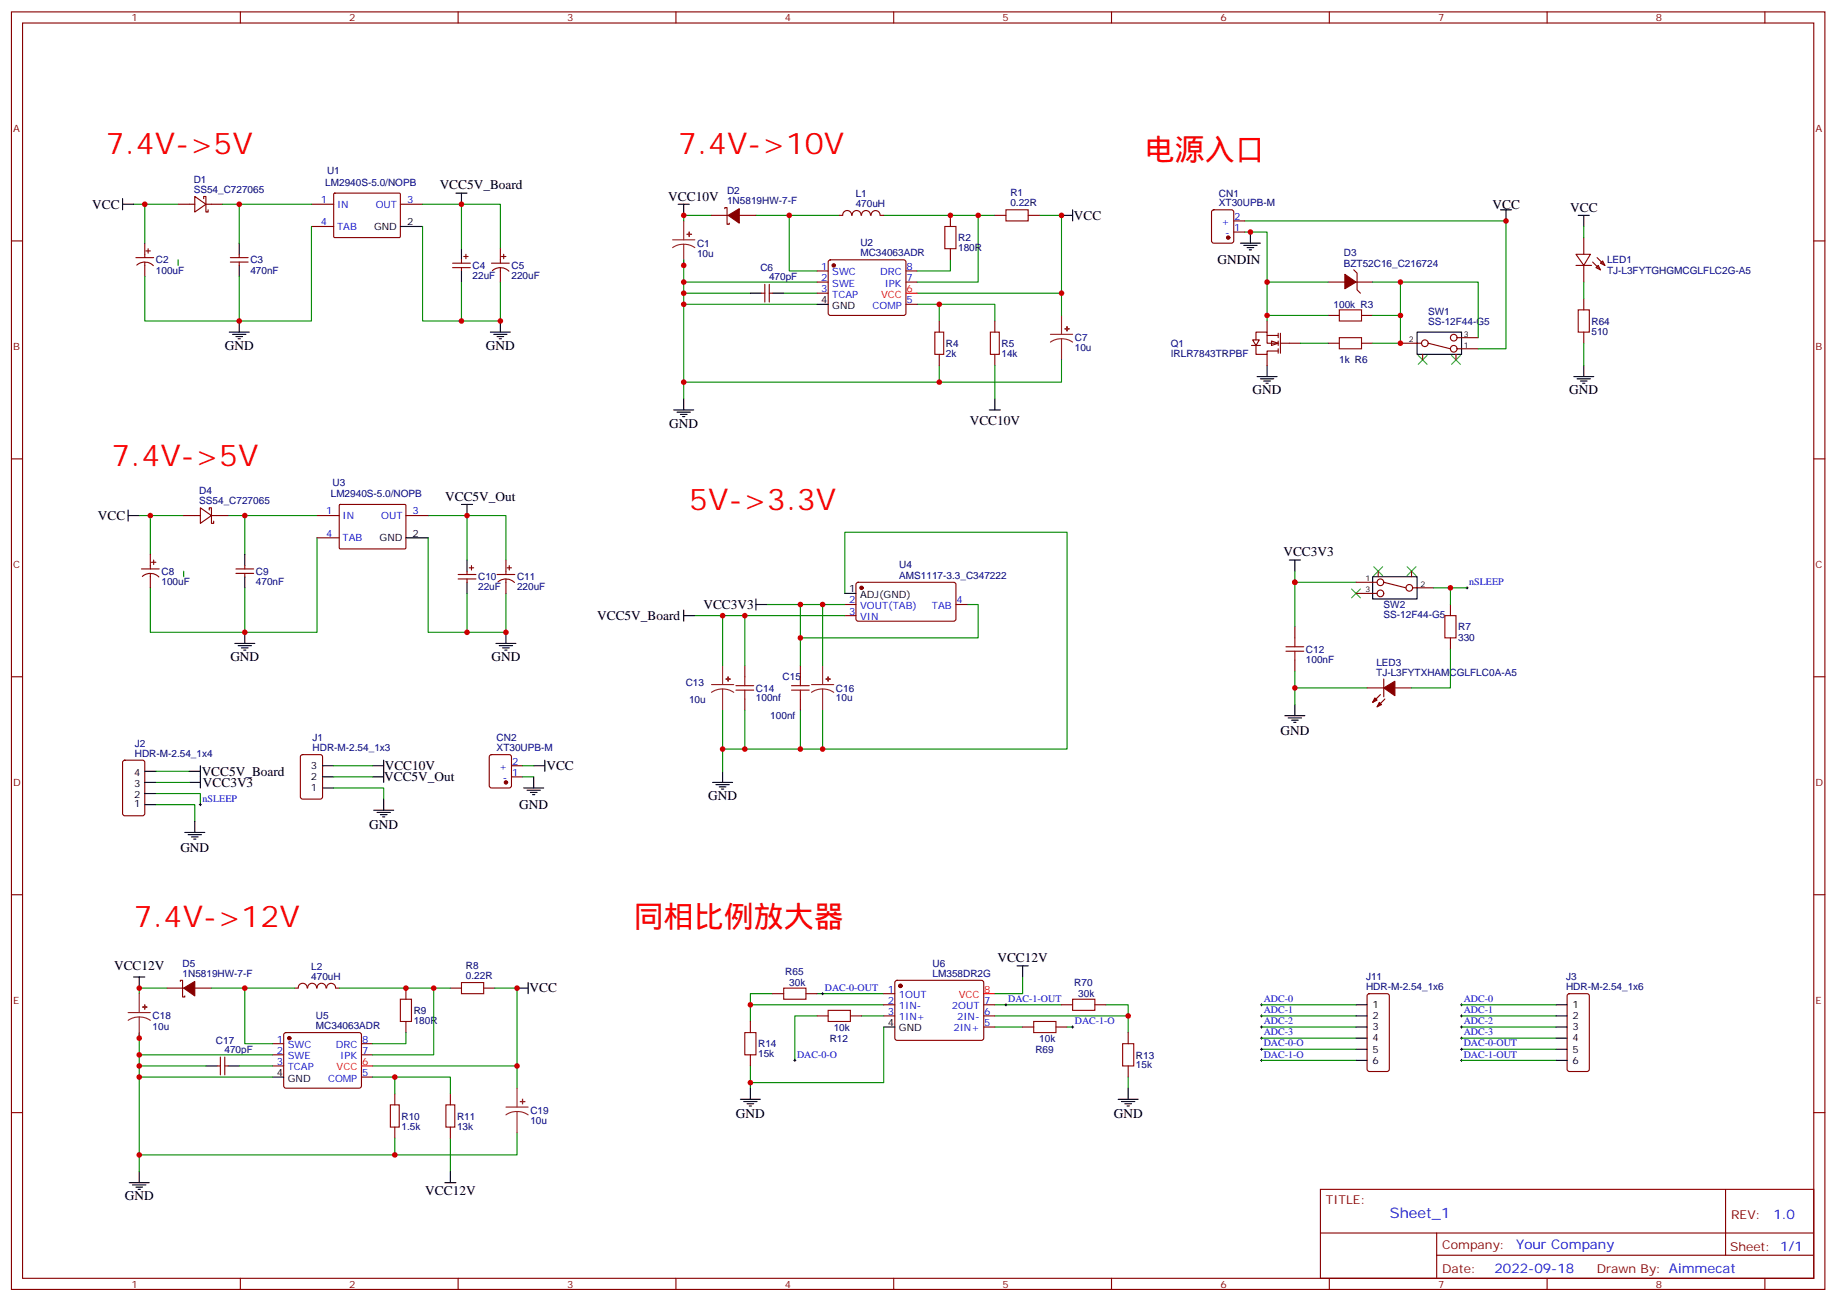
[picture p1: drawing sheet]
<svg xmlns="http://www.w3.org/2000/svg" width="583mm" height="413mm" viewBox="0 0 583 413" stroke-linecap="round" stroke-linejoin="round" font-family="sans-serif">
<g fill="none" stroke="#870000" stroke-width=".35">
<path d="M3.6 3.8h575.8v405.3h-575.8zM7.2 7.3h568.6v398.3h-568.6zM76.3 3.8v3.5M145.5 3.8v3.5M214.6 3.8v3.5M283.7 3.8v3.5M352.9 3.8v3.5M422 3.8v3.5M491.2 3.8v3.5M560.3 3.8v3.5M3.6 76.4h3.6M46 77.2v4.5"/>
<path d="M46.3 79.6h1.4M47 78.9v1.4M56.6 64.8h5.2M61.8 62.3l3.6 2.5-3.6 2.5zM64.7 63v-.7h.7v5h.7v-.7M65.4 64.8h5.3M98.9 64.8h7M98.9 71.9h7M106 61.5l.3-.2h20.6l.2 .3-.1 13.6-.2 .2-20.7-.1-.2-.3zM127.1 64.8h7.1M158.9 78.9v4.6M225.9 68.3h5.3"/>
<path d="M230.1 66.2v-.3h.7v5.3h.7v-.4M234.7 68.3h5.3M266.5 68.3h1M267.6 68.3a1.41 1.41 0 0 1 1.4-1.5 1.41 1.41 0 0 1 1.4 1.5M270.5 68.3a1.41 1.41 0 0 1 1.4-1.5 1.41 1.41 0 0 1 1.5 1.5M273.5 68.3a1.41 1.41 0 0 1 1.4-1.5 1.41 1.41 0 0 1 1.4 1.5M276.6 68.3a1.41 1.41 0 0 1 1.4-1.5 1.41 1.41 0 0 1 1.4 1.5M279.5 68.3h1.1M301.7 68.3v3.6M301.7 78.9v3.5M315.8 68.3h3.6M326.4 68.3h3.6"/>
<path d="M575.8 76.4h3.6M43.1 81.7h5.7M43.4 84.1a3.8 3.8 0 0 1 5.3 .2M46 83.1v4.6M73.1 83.1h5.7M73.1 81.7h5.7M76 80.7v1M76 83.1v1.1M143.7 83.5h5.6M143.7 84.9h5.6M146.5 82.4v1.1M146.5 84.9v1.1"/>
<path d="M147.2 81.4h1.4M147.9 80.7v1.4M156 83.5h5.7M156.3 85.9a3.8 3.8 0 0 1 5.3 .1M158.9 84.9v4.6M159.2 81.4h1.4M159.9 80.7v1.4M241.8 93h1M242.8 90.2v5.6M244.2 90.2v5.6M244.2 93h1.1M259.4 93h3.5"/>
<path d="M259.4 86h3.5M259.4 89.5h3.5M263.2 82.7l.4-.3h23.3l.5 .3 .2 .4v16.6l-.7 .4-23.5-.1-.5-.6v-16.3zM287.6 86h3.5M287.6 89.5h3.5M287.6 96.6h3.5M421.7 89.5h5.3M429.8 85.6l1 1.1v5.3l1.1 1M430.5 89.5h5.3M298.2 101.8v3.6M298.2 112.4v3.6M315.8 101.8v3.6"/>
<path d="M315.8 112.4v3.6M444.6 108.9h6.7M451.7 112.4v1.8M453.4 108.9l7.1 1.8M462.2 112.4v1.8M462.6 107.1h6.7M462.6 110.7h6.7M3.6 145.6h3.6M575.8 145.6h3.6M47.7 175.9v4.6M48.1 178.4h1.4M48.8 177.7v1.4"/>
<path d="M58.3 163.6h5.3M63.6 161.1l3.5 2.5-3.5 2.5zM66.4 161.8v-.7h.7v5h.7v-.8M67.1 163.6h5.3M77.7 179.5v1M100.6 163.6h7.1M100.6 170.6h7.1M107.8 160.2l.3-.1h20.6l.2 .3-.1 13.6-.3 .2-20.6-.1-.2-.3zM128.9 163.6h7M149.7 179.5v1.4M160.6 177.7v4.6M161.7 179.5v1.4"/>
<path d="M44.9 180.5h5.7M45.2 182.9a3.8 3.8 0 0 1 5.2 .2M47.7 181.9v4.6M74.9 180.5h5.6M74.9 181.9h5.6M77.7 181.9v1.1M145.5 182.3h5.6M145.5 183.7h5.6M148.3 181.2v1.1M148.3 183.7v1M149 180.2h1.4M157.8 182.3h5.6"/>
<path d="M158.1 184.7a3.8 3.8 0 0 1 5.2 .1M160.6 183.7v4.6M161 180.2h1.4M268.2 191.8h3.5M268.2 195.3h3.5M272 185l.5-.3 30.6 .1 .4 .7-.1 11.2-.6 .4-30.6-.1-.5-.6v-10.9zM303.5 191.8h3.5M3.6 214.7h3.6M236.5 211.2v3.5M254.1 211.2v3.5M575.8 214.7h3.6M95.6 239.6l.5-.2h5.6l.7 .5v12.9l-.5 .7h-5.8l-.7-.4v-13z"/>
<path d="M236.5 221.8v3.5M254.1 221.8v3.5M3.6 283.9h3.6M575.8 283.9h3.6M3.6 353h3.6M575.8 353h3.6M419.2 377.4h156.6v28.2h-156.6zM547.8 377.4v20.9M419.2 391.2h156.5M456.1 398.3h119.6M456.1 391.2v14.1M76.3 405.6v3.5"/>
<path d="M145.5 405.6v3.5M214.6 405.6v3.5M283.7 405.6v3.5M352.9 405.6v3.5M422 405.6v3.5M491.2 405.6v3.5M560.3 405.6v3.5"/>
<circle cx="452.4" cy="108.9" r="1.06"/>
<circle cx="461.5" cy="110.7" r="1.06"/>
<circle cx="461.5" cy="107.1" r="1.06"/>
</g>
<g fill="none" stroke="#8c2424" stroke-width=".35">
<path d="M213.5 76.1h7.1M217.1 77.5l-1.9 .2-1.7 .9M217.1 77.5l1.8 .2 1.7 .9M217.1 70.1v6M217.1 77.5v6.7M333.5 106.1h7M337 107.5l-1.8 .2-1.7 .8M337 107.5l1.9 .2 1.6 .8M337 100.1v6M337 107.5v6.7M225.9 217.2h7M229.4 218.6l-1.8 .3-1.7 .8"/>
<path d="M229.4 218.6l1.9 .3 1.6 .8M229.4 211.2v6M229.4 218.6v6.7M257.6 217.2h7.1M261.2 218.6l-1.9 .3-1.7 .8M261.2 218.6l1.8 .3 1.7 .8M261.2 211.2v6M261.2 218.6v6.7"/>
</g>
<g fill="#8c2424" stroke="#8c2424" stroke-width=".35">
<path d="M230.5 215.4l1.4 .1z"/>
<path d="M231.1 214.7l.1 1.4z"/>
<path d="M262.2 215.4l1.4 .1z"/>
<path d="M262.9 214.7v1.4z"/>
<path d="M338.1 104.3l1.4 .1z"/>
<path d="M338.7 103.6l.1 1.4z"/>
<path d="M218.1 74.3l1.4 .1z"/>
<path d="M218.8 73.6v1.4z"/>
</g>
<g fill="none" stroke="#008700" stroke-width=".35">
<path d="M42.4 64.8h14.2M46 64.8v12.4M70.7 64.8h5.3M98.9 64.8h-22.9v12.4M98.9 71.9v29.9h-52.9v-14.1M134.2 64.8h12.3v14.1M134.2 71.9v29.9h24.7v-12.3M146.5 64.8h12.4v14.1M225.9 68.3h-8.8v1.8M240 68.3h26.5M250.6 68.3v17.7h8.8M280.6 68.3h35.2"/>
<path d="M310.6 68.3v21.2h-19.5M330 68.3h7v24.7M56.6 82.4v1.8M76 87.7v14.1M146.5 89.5v12.3M217.1 93v3.6h42.3M217.1 89.5v3.5h21.1M217.1 82.4v7.1h42.3M217.1 96.6v29.9M248.8 93h10.6M291.1 96.6h7.1v5.2M291.1 93h45.9v7.1"/>
<path d="M298.2 96.6h17.6v5.2M301.7 82.4v3.6h-10.6M298.2 116v5.2M315.8 116v10.5M337 114.2v7h-119.9M44.2 163.6h14.1M47.7 163.6v12.3M72.4 163.6h5.3M100.6 170.6v30h-52.9v-14.1M100.6 163.6h-22.9v12.3M135.9 170.6v30h24.7v-12.3M135.9 163.6h12.4v14.1"/>
<path d="M148.3 163.6h12.3v14.1M58.3 181.2v1.8M77.7 186.5v14.1M148.3 188.3v12.3M220.6 195.3h47.6M229.4 195.3v15.9M236.5 195.3v15.9M243.5 191.8h24.7M254.1 191.8v19.4M261.2 191.8v19.4M268.2 188.3v-19.4h70.6v68.8h-109.4M307 191.8h3.6v10.6h-56.5"/>
<path d="M229.4 225.3v19.4M236.5 225.3v12.4M254.1 225.3v12.4M261.2 225.3v12.4M105.9 250h15.9v3.5M105.9 243h12.4M105.9 246.5h12.4"/>
</g>
<path d="M300 71.9h3.5v7h-3.5zM319.4 66.6h7v3.5h-7zM296.8 105.4h2.8v7h-2.8zM314.4 105.4h2.9v7h-2.9zM233.6 219h5.7M233.6 217.6h5.7M236.5 214.7v2.9M236.5 219v2.8M251.3 219h5.6M251.3 217.6h5.6M254.1 214.7v2.9M254.1 219v2.8" fill="none" stroke="#a10000" stroke-width=".35"/>
<g fill="#870000" stroke="#870000" stroke-width=".35">
<path d="M231.2 68.3l3.5-2.1v4.6z"/>
<path d="M427 87l3.5 2.5-3.5 2.1z"/>
<circle cx="273.5" cy="186.5" r=".53"/>
<circle cx="264.7" cy="84.2" r=".53"/>
</g>
<g fill="none" stroke="#000" stroke-width=".35">
<path d="M38.9 64.8h3.5M38.9 63v3.6M76 77.2v3.5M127.1 71.9h7.1M144.7 61.3h3.6M146.5 61.3v3.5M146.5 78.9v3.5M215.3 64.8h3.5M217.1 64.8v3.5M337 68.3h3.5M340.5 66.6v3.5M476.4 66.6h3.5"/>
<path d="M478.1 66.6v3.5M76 84.2v3.5M146.5 86v3.5M238.2 93h3.6M245.3 93h3.5M259.4 96.6h3.5M72.8 105.4h6.3M73.8 106.1h4.3M74.9 106.8h2.1M75.6 107.5h.7M76 101.8v3.6M155.7 105.4h6.3"/>
<path d="M156.7 106.1h4.3M157.8 106.8h2.1M158.5 107.5h.7M158.9 101.8v3.6M399.1 119.5h6.3M402.3 116v3.5M449.9 105.4h14.1v7h-14.1zM213.9 130.1h6.3M214.9 130.8h4.3M216 131.5h2.1M216.7 132.2h.7M217.1 126.5v3.6"/>
<path d="M314.1 130.1h3.5M315.8 126.5v3.6M400.2 120.2h4.2M401.2 120.9h2.1M401.9 121.6h.7M40.7 163.6h3.5M40.7 161.8v3.5M77.7 175.9v3.6M128.9 170.6h7M146.5 160.1h3.5M148.3 160.1v3.5M148.3 177.7v3.5"/>
<path d="M77.7 183v3.5M148.3 184.7v3.6M217.1 195.3h3.5M217.1 193.6v3.5M240 191.8h3.5M240 190v3.6M268.2 188.3h3.5M74.5 204.2h6.4M75.6 204.9h4.2M76.7 205.6h2.1M77.4 206.3h.7M77.7 200.6v3.6"/>
<path d="M157.4 204.2h6.4M158.5 204.9h4.2M159.6 205.6h2.1M160.3 206.3h.7M160.6 200.6v3.6M102.4 243h3.5M102.4 250h3.5M102.4 246.5h3.5M118.3 243h3.5M118.3 246.5h3.5M118.6 257.1h6.4M119.7 257.8h4.2"/>
<path d="M120.8 258.5h2.1M121.5 259.2h.7M121.8 241.2v7M121.8 253.5v3.6M226.2 248.2h6.4M227.3 249h4.2M228.4 249.7h2.1M229.1 250.4h.7M229.4 244.7v3.5"/>
</g>
<path d="M287.6 93h3.5" fill="none" stroke="#f00" stroke-width=".35"/>
<path d="M450.3 112.8l2.8 2.8M453.1 112.8l-2.8 2.8M460.8 112.8l2.9 2.8M463.7 112.8l-2.9 2.8" fill="none" stroke="#3c3" stroke-width=".35"/>
<g fill="#fff" stroke="#870000" stroke-width=".35">
<path d="M403.7 108.2l2.1 .7-2.1 .7z"/>
<path d="M397.7 107.8h2.1l-1.1 1.8z"/>
</g>
<g fill="none" stroke="#870000" stroke-width=".35">
<path d="M384.9 66.8l.4-.2h5.7l.6 .4 .1 9.4-.5 .7-5.9 .1-.6-.5-.1-9.4zM391.7 73.6h3.5M391.7 70.1h3.5M502.8 75.4v5.3M500.3 80.7h4.6l-2.1 3.5zM500.3 84.2h5M502.8 84.2v5.3M502.8 94.8v3.5M505.6 83.1l2.5 2.5M506.7 84.9l.7-.7 .7 1.4zM507 81.7l2.5 2.5M508.1 83.5l.7-.7 .7 1.4z"/>
<path d="M397.3 109.6h2.9M398.7 109.6v2.8h3.6v-1h3.5M398.7 107.8v-2.4h3.6v3.5h3.5M402.3 106.4h3.5M402.3 101.8v3.6M402.3 112.4v3.6M405.8 105.7v1.4M405.8 108.2v1.4M405.8 110.7v1.4M406.5 105.7v6.4M406.5 108.9h6.4M421.7 108.9h3.5"/>
<path d="M421.7 100.1h3.5M432.3 108.9h3.5M432.3 100.1h3.5M502.8 105.4v3.5M411.1 198.9v3.5M430.5 188.3h6.7M430.5 184.7h6.7M437.6 181.2v1.8M439.3 184.7l7.1 1.8M448.1 181.2v1.8M448.5 186.5h6.7M460.5 191.8v3.5"/>
<path d="M411.1 209.4v3.6M434 218.3h5.3M439.3 215.4v5.7M442.8 218.3h5.3M460.5 202.4v3.5M155.6 239.6l.4-.2h5.7l.6 .5 .1 9.4-.5 .7h-5.9l-.6-.4-.1-9.5zM438.3 220.4l-2.5 2.4M439.7 221.8l-2.5 2.5M39.1 241.4l.5-.2h5.7l.6 .4 .1 16.5-.5 .7h-5.9l-.6-.4-.1-16.5zM162.4 246.5h3.5M162.4 243h3.5M53 313.5h5.3"/>
<path d="M57.3 311.4v-.4h.7v5.3h.7v-.3M61.8 313.5h5.3M97.5 313.5a1.41 1.41 0 0 0-1.4-1.5 1.41 1.41 0 0 0-1.4 1.5h-1.1M97.7 313.5a1.41 1.41 0 0 1 1.4-1.5 1.41 1.41 0 0 1 1.4 1.5M100.7 313.5a1.41 1.41 0 0 1 1.4-1.5 1.41 1.41 0 0 1 1.4 1.5M103.7 313.5a1.41 1.41 0 0 1 1.4-1.5 1.41 1.41 0 0 1 1.4 1.5M106.6 313.5h1.1M128.9 313.5v3.5M143 313.5h3.5M153.6 313.5h3.5M245.3 315.3h3.5M255.9 315.3h3.5"/>
<path d="M280.6 318.8h3.5M280.6 315.3h3.5M284.3 311.3l.5-.3 27.1 .1 .4 .6-.1 18-.6 .4-27.1-.1-.4-.6v-17.7zM312.3 318.8h3.5M337 318.8h3.5M347.6 318.8h3.5M434.3 315.5l.4-.2h5.7l.6 .4 .1 23.6-.5 .6-5.9 .1-.6-.5-.1-23.5zM497.8 315.5l.4-.2h5.7l.6 .4 .1 23.6-.5 .6-5.9 .1-.6-.5-.1-23.5zM68.9 338.2h1.1M70 335.4v5.6M71.4 338.2h1M71.4 335.4v5.6"/>
<path d="M86.5 331.2h3.6M86.5 334.7h3.6M86.5 338.2h3.6M90.3 327.8l.5-.2h23.3l.5 .2 .2 .5-.1 16.5-.6 .5-23.6-.1-.4-.6v-16.3zM114.8 331.2h3.5M114.8 334.7h3.5M128.9 324.1v3.5M238.2 324.1v3.5M238.2 334.7v3.5M259.4 322.3h3.5M270 322.3h3.5M280.6 322.3h3.5"/>
<path d="M312.3 325.9h3.5M312.3 322.3h3.5M324.7 325.9h3.5M335.2 325.9h3.6M358.2 327.6v3.6M358.2 338.2v3.5M114.8 341.7h3.5M125.3 347v3.6M125.3 357.6v3.5M143 347v3.6M143 357.6v3.5"/>
<circle cx="438.3" cy="188.3" r="1.06"/>
<circle cx="438.3" cy="184.7" r="1.06"/>
<circle cx="447.4" cy="186.5" r="1.06"/>
</g>
<g fill="none" stroke="#a10000" stroke-width=".35">
<path d="M425.2 98.3h7.1v3.5h-7.1zM501.1 98.3h3.5v7.1h-3.5zM425.2 107.1h7.1v3.6h-7.1zM458.7 195.3h3.5v7.1h-3.5zM408.3 206.6h5.6M408.3 205.2h5.6M411.1 202.4v2.8M411.1 206.6v2.8M127.1 317h3.5v7.1h-3.5zM146.5 311.7h7.1v3.6h-7.1zM248.8 313.5h7.1v3.5h-7.1zM340.5 317h7.1v3.6h-7.1z"/>
<path d="M236.5 327.6h3.5v7.1h-3.5zM262.9 320.6h7.1v3.5h-7.1zM328.2 324.1h7v3.5h-7zM356.4 331.2h3.5v7h-3.5zM123.9 350.6h2.9v7h-2.9zM141.6 350.6h2.8v7h-2.8z"/>
</g>
<g fill="none" stroke="#008700" stroke-width=".35">
<path d="M395.2 70.1h82.9v40.6h-8.8M395.2 73.6h7.1v15.9M502.8 71.9v3.5M421.7 89.5h-19.4v10.6M435.8 89.5h8.8v19.4h-8.8M444.6 89.5h24.7v17.6M502.8 89.5v5.3M412.9 108.9h8.8M421.7 100.1h-19.4v1.7M435.8 100.1h8.8M502.8 108.9v7.1M411.1 181.2v17.7"/>
<path d="M411.1 184.7h19.4M455.2 186.5h5.3v5.3M460.5 186.5h5.3M411.1 213v10.6M411.1 218.3h22.9M460.5 205.9v12.4h-12.4M49.5 251.8h14.1v3.5M49.5 255.3h12.3v5.3M49.5 244.7h10.6M49.5 248.2h10.6M165.9 243h3.5M165.9 246.5h3.5"/>
<path d="M53 313.5h-8.8v1.8M67.1 313.5h26.5M77.7 313.5v17.7h8.8M107.7 313.5h35.3M137.7 313.5v21.2h-19.4M157.1 313.5h7v24.7M245.3 315.3h-7.1v3.5M259.4 315.3h21.2M280.6 318.8h-42.4v5.3M315.8 318.8h21.2M324.7 310v5.3h-8.9M351.1 318.8h7.1v3.5"/>
<path d="M400.5 318.8h30M464 318.8h30M44.2 327.6v7.1h42.3M44.2 334.7v3.5h21.2M44.2 338.2v3.5h42.3M76 338.2h10.5M118.3 338.2h45.8v7.1M128.9 327.6v3.6h-10.6M238.2 338.2v7.1M259.4 322.3h-7.1v14.1M273.5 322.3h7.1M280.6 325.9v17.6h-42.4"/>
<path d="M315.8 322.3h42.4v5.3M315.8 325.9h8.9M338.8 325.9h1.7M400.5 325.9h30M400.5 322.3h30M400.5 329.4h30M400.5 332.9h30M400.5 336.4h30M464 325.9h30M464 322.3h30M464 329.4h30M464 332.9h30"/>
<path d="M464 336.4h30M44.2 341.7v30M118.3 341.7h7v5.3M125.3 341.7h17.7v5.3M164.1 359.4v7h-119.9M358.2 341.7v3.6M125.3 361.1v5.3M143 361.1v10.6"/>
</g>
<g fill="none" stroke="#000" stroke-width=".35">
<path d="M393.8 77.2h6.4M394.9 77.9h4.2M395.9 78.6h2.1M396.6 79.3h.7M397 73.6v3.6M501.1 68.3h3.5M502.8 68.3v3.6M499.6 119.5h6.4M502.8 116v3.5M500.7 120.2h4.2M501.8 120.9h2.1M502.5 121.6h.7"/>
<path d="M409.3 177.7h3.6M411.1 177.7v3.5M435.8 183h14.1v7h-14.1zM407.9 227.1h6.4M409 227.8h4.2M410 228.5h2.2M410.7 229.2h.7M411.1 223.6v3.5M46 248.2h3.5M46 244.7h3.5M46 255.3h3.5M46 251.8h3.5"/>
<path d="M60.1 248.2h3.5M60.1 244.7h3.5M63.6 243v7M166.3 250h6.3M167.3 250.7h4.3M168.4 251.4h2.1M169.1 252.1h.7M169.4 243h3.6M169.4 246.5v3.5M173 241.2v3.5M58.7 264.1h6.3M59.7 264.8h4.3"/>
<path d="M60.8 265.5h2.1M61.5 266.2h.7M61.8 260.6v3.5M42.4 310h3.6M44.2 310v3.5M164.1 313.5h3.6M167.7 311.7v3.6M322.9 306.5h3.5M324.7 306.5v3.5M430.5 318.8h3.5M494 318.8h3.5M65.4 338.2h3.5"/>
<path d="M72.4 338.2h3.6M280.6 325.9h3.5M430.5 325.9h3.5M430.5 322.3h3.5M430.5 329.4h3.5M430.5 332.9h3.5M430.5 336.4h3.5M494 325.9h3.5M494 322.3h3.5M494 329.4h3.5M494 332.9h3.5M494 336.4h3.5"/>
<path d="M86.5 341.7h3.6M235.1 348.8h6.3M236.1 349.5h4.2M237.2 350.2h2.1M237.9 350.9h.7M238.2 345.3v3.5M355 348.8h6.4M356.1 349.5h4.2M357.1 350.2h2.1M357.8 350.9h.7M358.2 345.3v3.5M41 375.2h6.4"/>
<path d="M42.1 376h4.2M43.1 376.7h2.2M43.9 377.4h.7M44.2 371.7v3.5M141.2 375.2h3.5M143 371.7v3.5"/>
</g>
<g fill="#870000" stroke="#870000" stroke-width=".35">
<path d="M439.3 218.3l3.5-2.2v4.6z"/>
<path d="M437.9 222.8l.7 .8-1.4 .7z"/>
<path d="M436.5 221.4l.7 .7-1.4 .7z"/>
<path d="M58.3 313.5l3.5-2.1v4.6z"/>
<circle cx="389.9" cy="75.4" r=".53"/>
<circle cx="160.6" cy="248.2" r=".53"/>
<circle cx="91.8" cy="329.4" r=".53"/>
<circle cx="285.9" cy="312.8" r=".53"/>
</g>
<g fill="none" stroke="#000" stroke-width=".32">
<path d="M465.4 186.5h.7M465.8 186.2v.7M63.3 255.3h.7M63.6 255v.7M260.8 315.3h.7M261.2 314.9v.7M319 318.8h.7M319.4 318.5v.7M400.2 318.8h.7M400.5 318.5v.7M463.7 318.8h.7M464 318.5v.7"/>
<path d="M252 336.4h.7M252.3 336.1v.7M340.2 325.9h.7M340.5 325.5v.7M400.2 336.4h.7M400.2 325.9h.7M400.2 329.4h.7M400.2 322.3h.7M400.2 332.9h.7M400.5 322v.7M400.5 325.5v.7M400.5 329v.7"/>
<path d="M400.5 332.6v.7M400.5 336.1v.7M463.7 336.4h.7M463.7 325.9h.7M463.7 329.4h.7M463.7 322.3h.7M463.7 332.9h.7M464 322v.7M464 325.5v.7M464 329v.7M464 332.6v.7M464 336.1v.7"/>
</g>
<path d="M436.1 179.8l2.9 2.8M439 179.8l-2.9 2.8M446.7 179.8l2.8 2.8M449.5 179.8l-2.8 2.8M429.1 186.9l2.8 2.8M431.9 186.9l-2.8 2.8" fill="none" stroke="#3c3" stroke-width=".35"/>
<path d="M312.3 315.3h3.5M114.8 338.2h3.5" fill="none" stroke="#f00" stroke-width=".35"/>
<path d="M44.2 315.3v6M40.7 321.3h7M44.2 322.7l-1.8 .2-1.7 .8M44.2 322.7l1.9 .2 1.6 .8M44.2 322.7v6.7M160.6 351.3h7.1M164.1 352.7l-1.8 .2-1.7 .8M164.1 352.7l1.9 .2 1.7 .8M164.1 345.3v6M164.1 352.7v6.7" fill="none" stroke="#8c2424" stroke-width=".35"/>
<g fill="#8c2424" stroke="#8c2424" stroke-width=".35">
<path d="M45.3 319.5h1.4z"/>
<path d="M45.9 318.8l.1 1.4z"/>
<path d="M165.2 349.5h1.4z"/>
<path d="M165.9 348.8v1.4z"/>
</g>
<g fill="#c00">
<circle cx="217.1" cy="84.2" r=".88"/>
<circle cx="217.1" cy="68.3" r=".88"/>
<circle cx="254.1" cy="237.7" r=".88"/>
<circle cx="261.2" cy="237.7" r=".88"/>
<circle cx="236.5" cy="237.7" r=".88"/>
<circle cx="229.4" cy="237.7" r=".88"/>
<circle cx="298.2" cy="96.6" r=".88"/>
<circle cx="254.1" cy="202.4" r=".88"/>
<circle cx="229.4" cy="195.3" r=".88"/>
<circle cx="236.5" cy="195.3" r=".88"/>
<circle cx="254.1" cy="191.8" r=".88"/>
<circle cx="261.2" cy="191.8" r=".88"/>
<circle cx="158.9" cy="101.8" r=".88"/>
<circle cx="146.5" cy="101.8" r=".88"/>
<circle cx="76" cy="101.8" r=".88"/>
<circle cx="146.5" cy="64.8" r=".88"/>
<circle cx="46" cy="64.8" r=".88"/>
<circle cx="217.1" cy="96.6" r=".88"/>
<circle cx="310.6" cy="68.3" r=".88"/>
<circle cx="301.7" cy="68.3" r=".88"/>
<circle cx="217.1" cy="93" r=".88"/>
<circle cx="217.1" cy="89.5" r=".88"/>
<circle cx="250.6" cy="68.3" r=".88"/>
<circle cx="337" cy="68.3" r=".88"/>
<circle cx="337" cy="93" r=".88"/>
<circle cx="217.1" cy="121.2" r=".88"/>
<circle cx="298.2" cy="121.2" r=".88"/>
<circle cx="76" cy="64.8" r=".88"/>
<circle cx="77.7" cy="163.6" r=".88"/>
<circle cx="47.7" cy="163.6" r=".88"/>
<circle cx="148.3" cy="163.6" r=".88"/>
<circle cx="77.7" cy="200.6" r=".88"/>
<circle cx="148.3" cy="200.6" r=".88"/>
<circle cx="160.6" cy="200.6" r=".88"/>
<circle cx="444.6" cy="108.9" r=".88"/>
<circle cx="478.1" cy="70.1" r=".88"/>
<circle cx="402.3" cy="100.1" r=".88"/>
<circle cx="444.6" cy="100.1" r=".88"/>
<circle cx="444.6" cy="89.5" r=".88"/>
<circle cx="402.3" cy="89.5" r=".88"/>
<circle cx="397" cy="73.6" r=".88"/>
<circle cx="411.1" cy="184.7" r=".88"/>
<circle cx="411.1" cy="218.3" r=".88"/>
<circle cx="460.5" cy="186.5" r=".88"/>
<circle cx="125.3" cy="366.4" r=".88"/>
<circle cx="44.2" cy="366.4" r=".88"/>
<circle cx="164.1" cy="338.2" r=".88"/>
<circle cx="164.1" cy="313.5" r=".88"/>
<circle cx="77.7" cy="313.5" r=".88"/>
<circle cx="44.2" cy="334.7" r=".88"/>
<circle cx="44.2" cy="338.2" r=".88"/>
<circle cx="128.9" cy="313.5" r=".88"/>
<circle cx="137.7" cy="313.5" r=".88"/>
<circle cx="44.2" cy="341.7" r=".88"/>
<circle cx="125.3" cy="341.7" r=".88"/>
<circle cx="44.2" cy="313.5" r=".88"/>
<circle cx="44.2" cy="329.4" r=".88"/>
<circle cx="238.2" cy="343.5" r=".88"/>
<circle cx="358.2" cy="322.3" r=".88"/>
<circle cx="238.2" cy="318.8" r=".88"/>
</g>
<g font-size="9.5" fill="#f00">
<text x="33.6" y="48.9">7.4V-&gt;5V</text>
<text x="215.3" y="48.9">7.4V-&gt;10V</text>
<text x="363.5" y="50.7">电源入口</text>
<text x="35.4" y="147.7">7.4V-&gt;5V</text>
<text x="218.8" y="161.8">5V-&gt;3.3V</text>
<text x="42.4" y="294.1">7.4V-&gt;12V</text>
<text x="201.2" y="294.1">同相比例放大器</text>
</g>
<text font-size="4.6" fill="#00f" x="441.3" y="386.4">Sheet_1</text>
<g font-size="4.2">
<text x="139.6" y="60.1">VCC5V_Board</text>
<text x="212.2" y="63.7">VCC10V</text>
<text x="29.3" y="66.2">VCC</text>
<text x="341" y="69.7">VCC</text>
<text x="473.9" y="66.2">VCC</text>
<text x="498.5" y="67.1">VCC</text>
<text x="386.5" y="83.8">GNDIN</text>
<text x="71.4" y="111">GND</text>
<text x="154.3" y="111">GND</text>
<text x="397.7" y="125.1">GND</text>
<text x="498.2" y="125.1">GND</text>
<text x="212.5" y="135.7">GND</text>
<text x="307.9" y="135">VCC10V</text>
<text x="141.4" y="158.9">VCC5V_Out</text>
<text x="31.1" y="165">VCC</text>
<text x="407.5" y="176.5">VCC3V3</text>
<text x="189.6" y="196.7">VCC5V_Board</text>
<text x="223.3" y="193.2">VCC3V3</text>
<text x="73.1" y="209.8">GND</text>
<text x="156" y="209.8">GND</text>
<text x="406.5" y="233.2">GND</text>
<text x="122.2" y="244.4">VCC10V</text>
<text x="173.5" y="244.4">VCC</text>
<text x="64" y="246.1">VCC5V_Board</text>
<text x="64.4" y="249.7">VCC3V3</text>
<text x="122" y="247.9">VCC5V_Out</text>
<text x="164.9" y="256.7">GND</text>
<text x="224.8" y="253.9">GND</text>
<text x="117.2" y="263.1">GND</text>
<text x="57.3" y="270.2">GND</text>
<text x="316.7" y="305.4">VCC12V</text>
<text x="36.2" y="307.8">VCC12V</text>
<text x="168.1" y="314.9">VCC</text>
<text x="233.7" y="354.9">GND</text>
<text x="353.6" y="354.9">GND</text>
<text x="39.6" y="380.9">GND</text>
<text x="135" y="379.1">VCC12V</text>
</g>
<g font-size="4.2" fill="#00f">
<text x="563" y="386.6">1.0</text>
<text x="481.4" y="396.2">Your Company</text>
<text x="474.5" y="404">2022-09-18</text>
</g>
<g font-size="3.9" fill="#800">
<text x="421" y="382">TITLE:</text>
<text x="549.6" y="386.6">REV:</text>
<text x="457.9" y="396.2">Company:</text>
<text x="549.2" y="396.8">Sheet: 1/1</text>
<text x="457.9" y="403.8">Date:</text>
<text x="506.9" y="403.9">Drawn By: Aimmecat</text>
</g>
<g font-size="3.2" fill="#800">
<text x="41.7" y="6.8">1</text>
<text x="110.9" y="6.8">2</text>
<text x="180" y="6.8">3</text>
<text x="249.2" y="6.8">4</text>
<text x="318.3" y="6.8">5</text>
<text x="387.5" y="6.8">6</text>
<text x="456.6" y="6.8">7</text>
<text x="525.7" y="6.8">8</text>
<text x="4.2" y="41.9">A</text>
<text x="576.4" y="41.9">A</text>
<text x="4.2" y="111">B</text>
<text x="576.4" y="111">B</text>
<text x="4.2" y="180.2">C</text>
<text x="576.4" y="180.2">C</text>
<text x="4.2" y="249.3">D</text>
<text x="576.4" y="249.3">D</text>
<text x="4.2" y="318.5">E</text>
<text x="576.4" y="318.5">E</text>
<text x="41.7" y="408.6">1</text>
<text x="110.9" y="408.6">2</text>
<text x="180" y="408.6">3</text>
<text x="249.2" y="408.6">4</text>
<text x="318.3" y="408.6">5</text>
<text x="387.5" y="408.6">6</text>
<text x="456.6" y="408.6">7</text>
<text x="525.7" y="408.6">8</text>
</g>
<g font-size="3.2" fill="#000080">
<text x="61.5" y="58.1">D1</text>
<text x="103.3" y="58.9">LM2940S-5.0/NOPB</text>
<text x="103.8" y="55.4">U1</text>
<text x="61.5" y="61.3">SS54_C727065</text>
<text x="230.8" y="64.8">1N5819HW-7-F</text>
<text x="230.8" y="61.6">D2</text>
<text x="271.7" y="65.7">470uH</text>
<text x="271.7" y="62.5">L1</text>
<text x="320.8" y="65.5">0.22R</text>
<text x="320.8" y="62.3">R1</text>
<text x="387" y="65.5">XT30UPB-M</text>
<text x="387" y="62.4">CN1</text>
<text x="304.2" y="76.5">R2</text>
<text x="49.5" y="83.6">C2</text>
<text x="79.5" y="83.6">C3</text>
<text x="221.3" y="81.5">10u</text>
<text x="221.3" y="78.3">C1</text>
<text x="273.2" y="81.3">MC34063ADR</text>
<text x="273.2" y="78.1">U2</text>
<text x="304.2" y="79.7">180R</text>
<text x="426.6" y="81.3">D3</text>
<text x="510.2" y="83.6">LED1</text>
<text x="49.5" y="86.8">100uF</text>
<text x="79.5" y="86.8">470nF</text>
<text x="150" y="88.6">22uF</text>
<text x="150" y="85.3">C4</text>
<text x="162.4" y="88.6">220uF</text>
<text x="162.4" y="85.3">C5</text>
<text x="241.4" y="85.9">C6</text>
<text x="244.1" y="88.9">470pF</text>
<text x="426.6" y="84.6">BZT52C16_C216724</text>
<text x="510.2" y="86.8">TJ-L3FYTGHGMCGLFLC2G-A5</text>
<text x="423.4" y="97.7">100k R3</text>
<text x="453.4" y="100">SW1</text>
<text x="453.4" y="103.2">SS-12F44-G5</text>
<text x="505.3" y="106.2">510</text>
<text x="505.3" y="103">R64</text>
<text x="300.3" y="113.3">2k</text>
<text x="300.3" y="110">R4</text>
<text x="318" y="113.3">14k</text>
<text x="318" y="110">R5</text>
<text x="341.2" y="111.5">10u</text>
<text x="341.2" y="108.3">C7</text>
<text x="371.7" y="113.3">IRLR7843TRPBF</text>
<text x="371.7" y="110">Q1</text>
<text x="425.2" y="115.3">1k R6</text>
<text x="105.6" y="154.1">U3</text>
<text x="63.3" y="160.1">SS54_C727065</text>
<text x="63.3" y="156.8">D4</text>
<text x="105" y="157.7">LM2940S-5.0/NOPB</text>
<text x="51.3" y="185.6">100uF</text>
<text x="51.3" y="182.4">C8</text>
<text x="81.2" y="185.6">470nF</text>
<text x="81.2" y="182.4">C9</text>
<text x="151.8" y="184.1">C10</text>
<text x="164.1" y="184.1">C11</text>
<text x="285.5" y="183.6">AMS1117-3.3_C347222</text>
<text x="285.5" y="180.4">U4</text>
<text x="151.8" y="187.3">22uF</text>
<text x="164.1" y="187.3">220uF</text>
<text x="439.3" y="196.2">SS-12F44-G5</text>
<text x="439.3" y="193">SW2</text>
<text x="463" y="203.2">330</text>
<text x="463" y="200">R7</text>
<text x="414.6" y="207.1">C12</text>
<text x="248.5" y="215.9">C15</text>
<text x="414.6" y="210.2">100nF</text>
<text x="437" y="214.4">TJ-L3FYTXHAMCGLFLC0A-A5</text>
<text x="437" y="211.3">LED3</text>
<text x="217.7" y="217.7">C13</text>
<text x="240" y="219.4">C14</text>
<text x="265.4" y="219.4">C16</text>
<text x="218.8" y="223">10u</text>
<text x="240" y="222.6">100nf</text>
<text x="265.4" y="222.6">10u</text>
<text x="244.6" y="228.3">100nf</text>
<text x="42.8" y="237">J2</text>
<text x="99.3" y="238.4">HDR-M-2.54_1x3</text>
<text x="99.3" y="235.3">J1</text>
<text x="157.7" y="238.4">XT30UPB-M</text>
<text x="157.7" y="235.3">CN2</text>
<text x="42.8" y="240.1">HDR-M-2.54_1x4</text>
<text x="58" y="310">1N5819HW-7-F</text>
<text x="58" y="306.8">D5</text>
<text x="98.8" y="310.9">470uH</text>
<text x="98.8" y="307.7">L2</text>
<text x="147.9" y="310.7">0.22R</text>
<text x="147.9" y="307.5">R8</text>
<text x="249.3" y="309.3">R65</text>
<text x="296.1" y="310">LM358DR2G</text>
<text x="296.1" y="306.8">U6</text>
<text x="433.7" y="311">J11</text>
<text x="497.2" y="311">J3</text>
<text x="250.6" y="312.9">30k</text>
<text x="341" y="312.9">R70</text>
<text x="342.3" y="316.4">30k</text>
<text x="433.7" y="314.2">HDR-M-2.54_1x6</text>
<text x="497.2" y="314.2">HDR-M-2.54_1x6</text>
<text x="48.4" y="323.5">C18</text>
<text x="100.3" y="323.2">U5</text>
<text x="131.3" y="321.7">R9</text>
<text x="48.4" y="326.7">10u</text>
<text x="100.3" y="326.5">MC34063ADR</text>
<text x="131.3" y="324.9">180R</text>
<text x="264.7" y="327">10k</text>
<text x="68.6" y="331.1">C17</text>
<text x="71.3" y="334">470pF</text>
<text x="240.7" y="335.5">15k</text>
<text x="240.7" y="332.3">R14</text>
<text x="263.4" y="330.6">R12</text>
<text x="328.7" y="334.1">R69</text>
<text x="330" y="330.6">10k</text>
<text x="360.6" y="335.9">R13</text>
<text x="360.6" y="339">15k</text>
<text x="168.4" y="353.5">C19</text>
<text x="127.5" y="358.4">1.5k</text>
<text x="127.5" y="355.2">R10</text>
<text x="145.1" y="358.4">13k</text>
<text x="145.1" y="355.2">R11</text>
<text x="168.4" y="356.7">10u</text>
</g>
<g font-size="3.2" fill="#00f">
<text x="101.8" y="64.5">1</text>
<text x="107" y="65.9">IN</text>
<text x="119.3" y="65.9">OUT</text>
<text x="129.2" y="64.5">3</text>
<text x="101.8" y="71.5">4</text>
<text x="387.8" y="71.5">+</text>
<text x="391.9" y="69.7">2</text>
<text x="107" y="72.9">TAB</text>
<text x="388.9" y="75">-</text>
<text x="391.9" y="73.3">1</text>
<text x="260.7" y="85.6">1</text>
<text x="260.7" y="89.1">2</text>
<text x="264.2" y="87.4">SWC</text>
<text x="279.4" y="87.4">DRC</text>
<text x="287.8" y="89.1">7</text>
<text x="287.8" y="85.6">8</text>
<text x="260.7" y="92.7">3</text>
<text x="264.2" y="90.9">SWE</text>
<text x="264.2" y="94.4">TCAP</text>
<text x="280.9" y="90.9">IPK</text>
<text x="277" y="98">COMP</text>
<text x="287.8" y="96.2">5</text>
<text x="103.6" y="163.2">1</text>
<text x="108.8" y="164.6">IN</text>
<text x="121" y="164.6">OUT</text>
<text x="131" y="163.2">3</text>
<text x="103.6" y="170.3">4</text>
<text x="108.8" y="171.7">TAB</text>
<text x="466.5" y="185.6">nSLEEP</text>
<text x="269.6" y="191.5">2</text>
<text x="303.7" y="191.5">4</text>
<text x="269.6" y="195">3</text>
<text x="273" y="193.2">VOUT(TAB)</text>
<text x="273" y="196.7">VIN</text>
<text x="295.9" y="193.2">TAB</text>
<text x="158.5" y="244.4">+</text>
<text x="162.6" y="242.6">2</text>
<text x="159.6" y="247.9">-</text>
<text x="162.6" y="246.1">1</text>
<text x="64.3" y="254.4">nSLEEP</text>
<text x="261.9" y="314.4">DAC-0-OUT</text>
<text x="281.9" y="314.9">1</text>
<text x="285.4" y="316.7">1OUT</text>
<text x="320.1" y="317.9">DAC-1-OUT</text>
<text x="401.2" y="317.9">ADC-0</text>
<text x="464.7" y="317.9">ADC-0</text>
<text x="281.9" y="318.5">2</text>
<text x="281.9" y="322">3</text>
<text x="285.4" y="320.2">1IN-</text>
<text x="285.4" y="323.7">1IN+</text>
<text x="302.2" y="320.2">2OUT</text>
<text x="303.8" y="323.7">2IN-</text>
<text x="312.5" y="322">6</text>
<text x="312.5" y="318.5">7</text>
<text x="401.2" y="321.4">ADC-1</text>
<text x="464.7" y="321.4">ADC-1</text>
<text x="302.7" y="327.3">2IN+</text>
<text x="312.5" y="325.5">5</text>
<text x="341.2" y="325">DAC-1-O</text>
<text x="401.2" y="328.5">ADC-3</text>
<text x="401.2" y="325">ADC-2</text>
<text x="464.7" y="328.5">ADC-3</text>
<text x="464.7" y="325">ADC-2</text>
<text x="87.9" y="330.8">1</text>
<text x="87.9" y="334.3">2</text>
<text x="91.4" y="332.6">SWC</text>
<text x="106.6" y="332.6">DRC</text>
<text x="114.9" y="334.3">7</text>
<text x="114.9" y="330.8">8</text>
<text x="253" y="335.6">DAC-0-O</text>
<text x="401.2" y="335.6">DAC-1-O</text>
<text x="401.2" y="332">DAC-0-O</text>
<text x="464.7" y="335.6">DAC-1-OUT</text>
<text x="464.7" y="332">DAC-0-OUT</text>
<text x="87.9" y="337.9">3</text>
<text x="91.4" y="336.1">SWE</text>
<text x="91.4" y="339.6">TCAP</text>
<text x="108" y="336.1">IPK</text>
<text x="114.9" y="341.4">5</text>
<text x="104.2" y="343.1">COMP</text>
</g>
<g font-size="3.2">
<text x="129.2" y="71.5">2</text>
<text x="118.8" y="72.9">GND</text>
<text x="260.7" y="96.2">4</text>
<text x="264.2" y="98">GND</text>
<text x="120.5" y="171.7">GND</text>
<text x="131" y="170.3">2</text>
<text x="269.6" y="187.9">1</text>
<text x="273" y="189.7">ADJ(GND)</text>
<text x="98.6" y="244">3</text>
<text x="42.6" y="249.7">3</text>
<text x="42.6" y="246.1">4</text>
<text x="98.6" y="251.1">1</text>
<text x="98.6" y="247.5">2</text>
<text x="42.6" y="256">1</text>
<text x="42.6" y="253.2">2</text>
<text x="435.8" y="319.9">1</text>
<text x="435.8" y="323.4">2</text>
<text x="499.3" y="319.9">1</text>
<text x="499.3" y="323.4">2</text>
<text x="281.9" y="325.5">4</text>
<text x="285.4" y="327.3">GND</text>
<text x="435.8" y="326.9">3</text>
<text x="499.3" y="326.9">3</text>
<text x="435.8" y="330.4">4</text>
<text x="435.8" y="334">5</text>
<text x="499.3" y="330.4">4</text>
<text x="499.3" y="334">5</text>
<text x="87.9" y="341.4">4</text>
<text x="435.8" y="337.5">6</text>
<text x="499.3" y="337.5">6</text>
<text x="91.4" y="343.1">GND</text>
</g>
<g font-size="3.2" fill="#f00">
<text x="279.7" y="94.4">VCC</text>
<text x="287.8" y="92.7">6</text>
<text x="304.4" y="316.7">VCC</text>
<text x="312.5" y="314.9">8</text>
<text x="106.9" y="339.6">VCC</text>
<text x="114.9" y="337.9">6</text>
</g>
<g font-size="2.5">
<text x="464.7" y="106.8">3</text>
<text x="447.3" y="108.5">2</text>
<text x="464.7" y="110.3">1</text>
<text x="433.5" y="184.4">1</text>
<text x="433.5" y="187.9">3</text>
<text x="451" y="186.2">2</text>
</g>
</svg>
